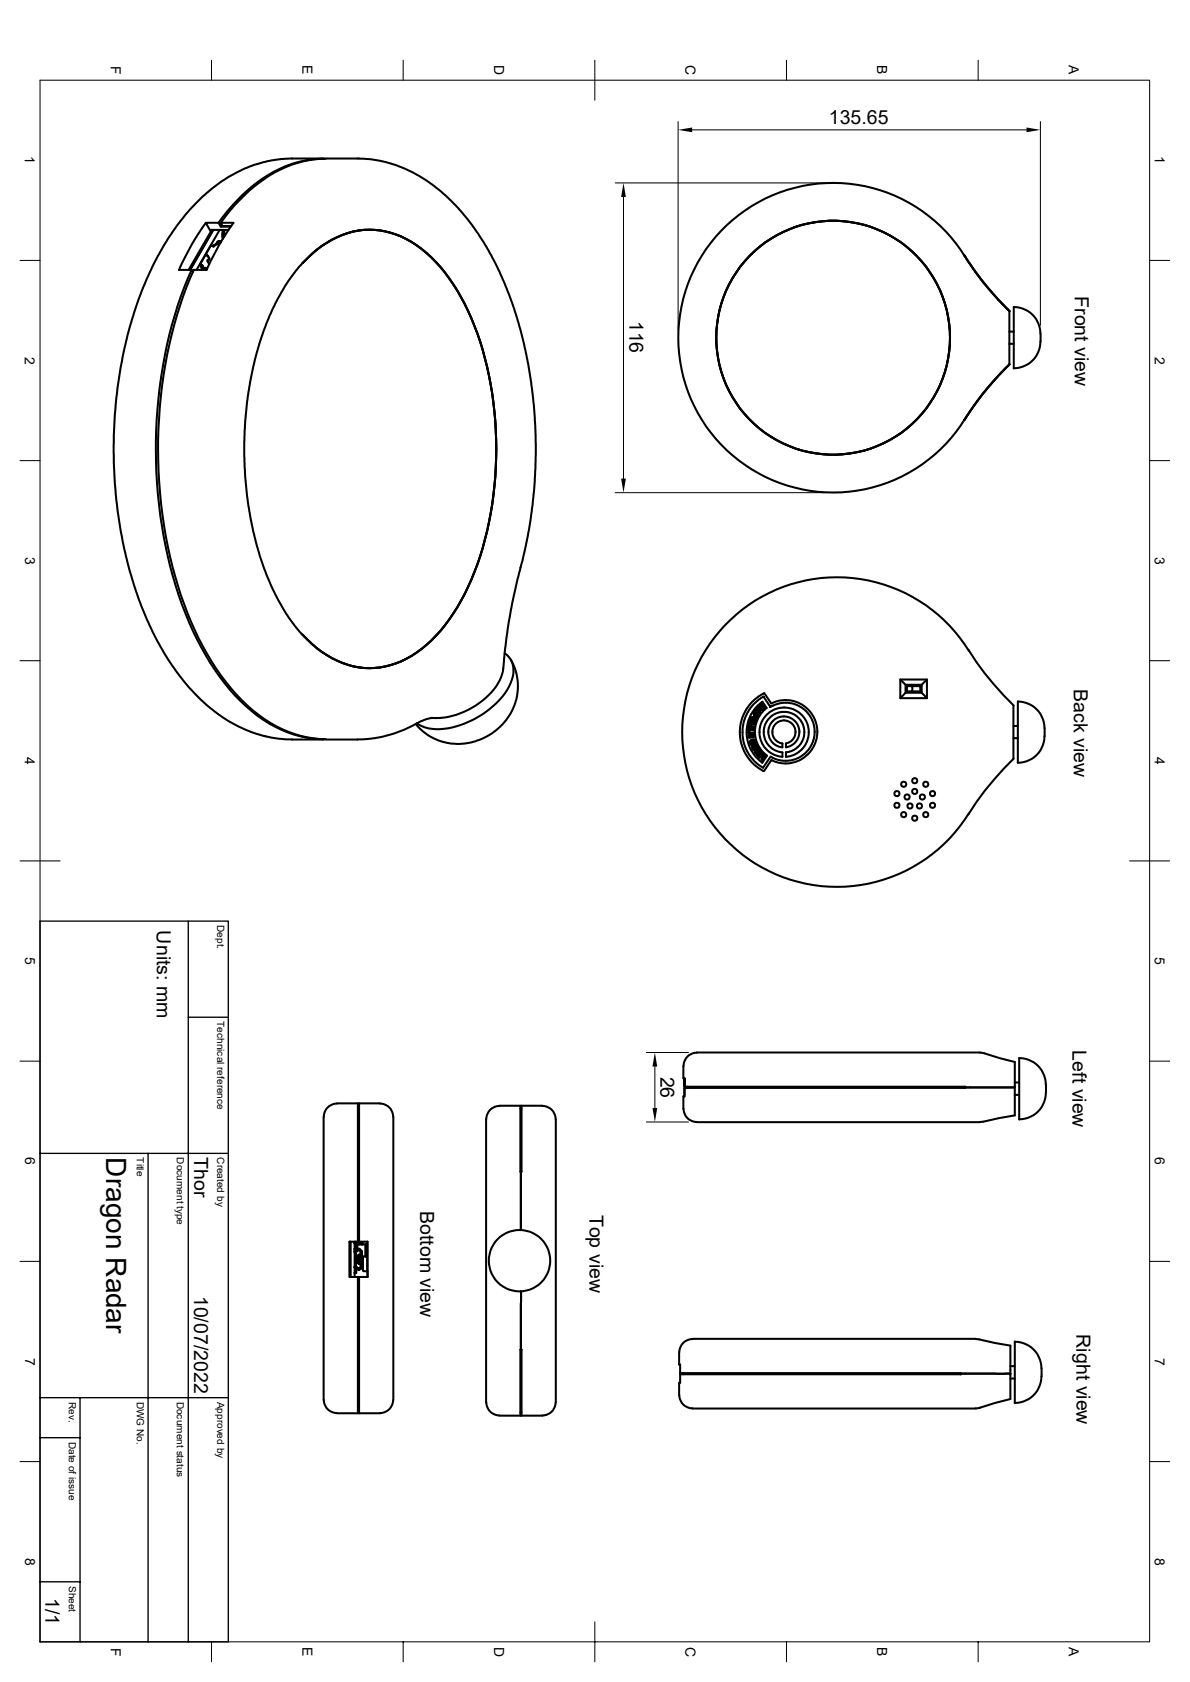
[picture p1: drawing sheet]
<svg xmlns="http://www.w3.org/2000/svg" width="297mm" height="420mm" viewBox="0 0 297 420" stroke-linecap="round" stroke-linejoin="round" font-family="sans-serif">
<g fill="none" stroke="#000" stroke-width=".51">
<path d="M80.8 39.6h-8.5l-2.7 .2a35.6 35.6 0 0 0-22.3 12.6 75.7 75.7 0 0 0-15.6 32.1 115.8 115.8 0 0 0 3.5 66.7 61.9 61.9 0 0 0 16.9 25.2 31.9 31.9 0 0 0 20.8 8.3h7.9M81 39.6a28.3 28.3 0 0 0-19.3 8l-3.7 3.7-3.5 4.4M81.3 39.6a30.2 30.2 0 0 0-21.6 10.4l-2.4 2.7-2.2 3M81.3 39.6h8.7a33.9 33.9 0 0 1 23.4 11.4l3.4 3.9 3.9 5.6 3.4 6.1 2.3 5.4 2.4 6.7 2.1 7.4 1 5.3 1.2 8 .5 7 .1 7.1-.2 6.6-.6 6-1.6 10-2.1 8.6-1.7 7.7-1.5 10.4a26.9 26.9 0 0 1-.9 6.3 18.6 18.6 0 0 1-12.2 9.6l-3.3 .6M51.4 55.7a63 63 0 0 0-6.7 11.7h3.1l.3 .5M52.6 57.8l-5.5 9.6M53.2 57.4l-5.7 10 5.5-9.6M54.8 57.4l-5.7 10M55.4 56.2l-.3 .4M55.6 57.4l-.1 1.1 .1 1.1M55.9 57.9l.1 1.1M56.1 57.4l-.2 .5v1.2"/>
<path d="M57.5 56.6h-2.4l-.6-1h-3.1l1.2 2.2h.4l-.3-.4h4.3M58.3 55.7a63 63 0 0 0-6.7 11.7h-3.3a115.9 115.9 0 0 0-7.4 63.8 91 91 0 0 0 13.2 36 40.3 40.3 0 0 0 18 15.6 25.6 25.6 0 0 0 9.2 1.8M58.3 55.6h-3.3l.5 .8h2.2M47.8 67.4a111.1 111.1 0 0 0-8.9 48 106.5 106.5 0 0 0 10.3 44.4 49.8 49.8 0 0 0 18 20.9 27 27 0 0 0 13.8 3.9M50 66.1l.1 .1M50 65.8v.2M50.1 66.3h.1M50.2 66l.1 .1M50.2 66.3v.4l.3 .4M50.2 66.3h.3M50.3 66.1l.2 .2M50.4 67l-.2 .4"/>
<path d="M50.5 67.1l.1 .2M50.5 67.1l.1 .3M50.5 66.3l.2 .6M50.6 66.9l.1 .4M50.7 66.9h.1M50.7 67.3h.1M50.8 67.3h.2M50.8 66.9h.6h-.6M51 67.3h.4M51.2 63.8l-1.1 2 .1 .2M51.4 66.9l.2 .1M51.4 67.3h.2"/>
<path d="M51.5 63.4l.2 .4M51.5 63.8h-.2M51.6 67l-.2 .3M51.6 63.7l.1 .1M51.7 63.8l.2 .2M51.7 67h-.1M51.8 65.2l.4 .7M51.9 64l.3 .7-.3 .2M51.9 64.9v.3M51.9 64l.3 .5M52.9 61.4h-.3l-1.2 2.2M52.9 61.3l.4 .3 .1-.1"/>
<path d="M54.2 61l-.8 .4M54.3 60.3l.1 .2-.1-.2-.3 .6M54.4 60.6v.3M54.4 60.7l-1.3 .7M54.5 60.9l-.2 .1M54.8 60.2l.2 .3M55 60.6h.1M55 60.5v.1M55.1 60.2l-.6 .1-.1 .3M55.1 60.3l.1 .1M240.7 63.8a78.6 78.6 0 0 0 11.2 13.9l-2.7-2.8-3.7-4.2-2-2.7zM240.8 64.1a38.6 38.6 0 0 0-58-9.1 38.6 38.6 0 0 0 0 58.7 38.6 38.6 0 0 0 58-9.1"/>
<path d="M251.9 77.7h.1M251.9 77.7v13.3M253 76.7a6.8 6.8 0 0 1 6.7 7.6 6.9 6.9 0 0 1-6.7 7.7zM251.9 91a75.8 75.8 0 0 0-11.2 13.9l4.8-6.9zM251.9 82.8h1.1M251.9 85.9h1.1M251.9 91h.1M75.5 158.5a22.7 22.7 0 0 0 18 8.3 23.3 23.3 0 0 0 15.3-8 54.9 54.9 0 0 0 12.2-24.1 90.1 90.1 0 0 0-2.6-53.3 45.3 45.3 0 0 0-13.2-19.3 19.8 19.8 0 0 0-24.9-.7l-2.4 2-2.6 2.5-2.7 3.3-2.4 3.9-2.9 5.8-2.6 6.9-1.5 6-1.4 7.1-.8 8.8v8.8l.7 7.5 .7 4.7 1.7 7.4 1.9 6.1 2.8 6.5 3.3 5.6 3.4 4.2M107.9 179.3l-1.4 .2-2.1 1a31.3 31.3 0 0 1-15.2 4.2h-7.9M108.8 179.3h.8M109.6 179.3h-1.9h1.1M125.9 163.1a5.6 5.6 0 0 1 1.6 7.4 21.3 21.3 0 0 1-12.5 10.5 12.4 12.4 0 0 1-11-.4"/>
<path d="M127.5 164.7a14 14 0 0 1-7.4 19.9l-3.2 .9a13.6 13.6 0 0 1-13.1-4.7M187.7 175.3l1.7-1.4 1.4-.8 1.7 2.5a7.9 7.9 0 0 1 11.5 7.1 7.9 7.9 0 0 1-11.5 7.1l-1.8 2.8-1.4-.8-2.1-1.9-1.1-1.6-.9-2-.5-2.9 .2-2.8 .4-1.6 .8-1.5zM188 175.9l1.9-1.6a.61 .61 0 0 1 .7-.2 .61 .61 0 0 1 .5 .6l1.2 1.8 .7-.4a7.2 7.2 0 0 1 10.3 6.7 7.2 7.2 0 0 1-10.4 6.4l-.6-.3-1.8 2.8-1.7-1.2-1.2-1.2-.8-1.2-.8-1.6-.7-2.8 .2-2.9 1-2.7zM188.1 177.8l1.2 .7-.4 .7-.3 .2v.7l-.2 .3-.4 .1 .1-.5h.3l-.1-.3-.5 .6h-.3l-.3-.3 .1-.4a.51 .51 0 0 1 .7-.5l-.2 .4-.3 .1a.21 .21 0 0 0 .3 .3 .21 .21 0 0 0 .1-.3l.4-.3-.1-.5 .2-.3-.4-.3zM188.6 178.6l.3 .2-.2 .2-.2-.1zM188.8 176.4l1.5-1.2 1 1.6-.1 .1a7.5 7.5 0 0 0 .2 11.8l-1.2 1.8a9.4 9.4 0 0 1-1.4-14.1zM189.1 176.5l.7 1.3-.3 .4-1.3-.4 .7-.7-.1-.2zM189.1 177.3l.3 .5-.5-.2zM189.5 176.1l.4-.2 .5 .1a.71 .71 0 0 1 .3 .9 .71 .71 0 0 1-1 .3l.3-.2a.3 .3 0 0 0 .4-.3 .3 .3 0 0 0-.3-.3 .26 .26 0 0 0-.4-.1 .26 .26 0 0 0 0 .4l-.3 .2-.1-.3zM191.6 178.3l1.9-1.2 2.4-.4 2.3 .5 1.3 .8 .8 .7 .6 .8 .6 1.3 .3 1.4v1.2l-.4 1.9-1.4 1.9-2 1.4-1.8 .4v-1.2l1.2-.2 .8-.4 1.6-1.4 .7-1.4 .2-1.1-.1-1.8-.9-1.8-1.5-1.3-2-.6-1.8 .1-1.2 .5-.8 .5-1.2 1.5-.6 1.9 .2 1.7 .6 1.5 1.6 1.7 2.3 .7v1.1l-2-.5-2-1.3-1.3-2.1-.3-1.1-.1-1.8 .7-2.3zM224.7 169.7h6.7v4.6h-6.7zM224.7 169.7l1.3 1.3h4l1.4-1.3"/>
<path d="M226 171v2M226.4 171.3h1.3v1.3h-1.3zM227.7 171.3h2v1.3h-2M230 173h-4l-1.3 1.3M230 173l1.4 1.3M230 171v2M241.7 162.3a78.6 78.6 0 0 0 11.2 13.8v13.4a75.8 75.8 0 0 0-11.2 13.8M241.8 162.5a38.7 38.7 0 0 0-58-9.1 38.7 38.7 0 0 0 0 58.8 38.7 38.7 0 0 0 58-9.1M186.8 183l1.3-.1 .1 1.2h-.3v-.7h-.2v.7h-.2l-.1-.7-.3 .1 .1 .7h-.3zM187.1 180.5l.5-.1 .8 .2-.1 .4-.8-.2a.24 .24 0 0 0-.3 .2 .24 .24 0 0 0 .2 .3l.8 .1-.1 .9h-1v.7l-.4-.1 .1-1.1 1.2 .1-.7-.2a.77 .77 0 0 1-.2-1.2zM187.2 185l.2-.2a.71 .71 0 0 1 1 .1 .71 .71 0 0 1-.1 1l-.1-.4a.31 .31 0 0 0-.2-.4 .31 .31 0 0 0-.4 .2 .31 .31 0 0 0 .3 .4v.4a.72 .72 0 0 1-.7-1.1zM188.3 187.8l1.1-.9 .5 .6a.41 .41 0 0 1 0 .6 .41 .41 0 0 1-.5 .1l-.2 .7-.3-.4 .2-.6-.5 .3z"/>
<path d="M189.2 187.6l.2-.1 .3 .2-.3 .2zM190.2 187.9l.6 .6a.44 .44 0 0 1-.1 .6 .44 .44 0 0 1-.6 0l-.2-.2-.3 .4-.3-.3zM190.2 189.4l.3 .2-.2 .3-.3-.2zM190.3 188.4l.2 .2-.1 .2-.3-.1zM192.7 180.2l.8-.7 1.1-.5 1-.1 1.1 .1 1 .5 .8 .6 .7 1.2 .2 .8a3.9 3.9 0 0 1-3.2 4.5v-1l.4-.1a2.89 2.89 0 0 0 1.3-4.6 2.89 2.89 0 0 0-4.8 .5 2.89 2.89 0 0 0 2.2 4.2v1a3.9 3.9 0 0 1-2.6-6.4zM252.9 181.3h1.1M252.9 184.3h1.1M260.7 181.8a6.6 6.6 0 0 0-6.7-6.6v15.2a6.5 6.5 0 0 0 6.7-6.6M260.7 181.8v2M80.8 278.8v70.7M84.1 275.5a3.3 3.3 0 0 0-3.3 3.3M84.1 275.5h5.2v34.5"/>
<path d="M89.3 276.3h.3M94.8 275.5h-5.2v34.5M94.8 275.5a3.7 3.7 0 0 1 3.4 4.7v67.3a5.3 5.3 0 0 1-1.4 4.7l-1 .5-1 .1M121.3 279.4v70.7M124.7 276.1h5.2v16.5h.3v-16.5h5.2M124.7 276.1a3.3 3.3 0 0 0-3.3 3.3M129.9 276.9h.3M135.4 276.1a3.7 3.7 0 0 1 3.3 4.7v67.3a5.3 5.3 0 0 1-1.4 4.7l-.9 .5-1 .1M170.6 266.1v3.1h.3M170.6 276.9a3.3 3.3 0 0 0 3.3 3.3M170.8 269.2l.1 2.2zM170.9 271.7l-.1 2.1"/>
<path d="M170.9 271.7v2.1h-.3v3.1M170.9 271.4h70v.3h-70M171.5 271.4v.3M171.6 271.4v.3M240.8 271.4v.1h12.5M240.9 271.5h12.4M245.7 263l-1.1-.2h-68.7a5.3 5.3 0 0 0-4.7 1.4l-.4 .9-.2 1M245.7 263l7.6 2.2v6.3M253.3 270.3h1.1M253.3 273.4h1.1M253.3 271.5v7l-7.9 1.6M261 270.8a6.6 6.6 0 0 0-6.6-6.6v15.3"/>
<path d="M261 272.8a6.6 6.6 0 0 1-6.6 6.7M261.1 270.8v2M130 292.6v14.5zM173.9 280.2h70.7M245.4 280.1l-.8 .1M87.5 310v8.9M88.5 310.3h.1M88.5 310.5h.4M88.5 310.4l.4 .1zM88.5 310.5h.4v1.1M88.5 316.2l.1 .2M88.5 316.3h.1"/>
<path d="M88.5 316.5h.1M88.5 311.9h.2M88.5 312.4h.1M88.5 310v8.9M88.6 314.4v.1M88.6 312.4v.1M88.6 314.5h.1M88.6 314.5h.3h-.2M88.6 312.8v1.5M88.6 314.6v1.5M88.6 312.5l-.1 .1M88.6 316.1l.1 .1"/>
<path d="M88.6 314.3l.1 .2M88.7 310v.3h.1M88.7 312.7h.2v3.5h-.3M88.7 314.5l-.1 .1M88.7 312.7h-.1M88.7 312.7l-.1 .1M88.9 310v.3M88.9 311.6l-.1 .3 .1-.3M88.9 316.6v1M88.9 317.6v.2h-.4M88.9 316.6l-.1 .5-.2-.1 .1-.8 .7 .7M88.9 310.8l2.3-.1v3h-.9"/>
<path d="M88.9 310.1h1.4M88.9 316.7h.1M88.9 316.3l.3 .4M88.9 310.4h.8h-.8M88.9 311.7v.5M88.9 317.7l-.4 .1M88.9 311.6v.7v-.2M88.9 316.7v.9M88.9 311v.2M88.9 316.2v.1M88.9 310.5h.1M88.9 316.6v.1"/>
<path d="M88.9 311.2h.1M88.9 312.3h.1M88.9 312.6v.1M89 312.5h.1M89 316.4h.1M89 310.4h.1M89.1 310.6h-.2v1M89.1 310.7l.1 1.3M89.1 312l-.5 .7v-.8l.2-.1 .1 .5M89.2 312.3l-.3 .3M89.3 316.7h.1M89.3 318.9h-2.1v-8.9h4.5v8.9"/>
<path d="M89.3 318.9h2.4M89.3 318.9v34h-5.2M89.4 312.2l-.1 .1M89.4 316.7h.4M89.4 312l-.3 .1M89.4 316.7l.1 .4 .2-.1M89.4 316.9l.2 .1 .1-.1M89.4 312l.1-.1 .2 .1M89.4 312.2h.4M89.5 314.7v.3M89.5 313.5v.2M89.5 315h.1"/>
<path d="M89.5 313.7h.1M89.5 315.2h.1M89.5 314.3v.3M89.5 315.2v.2v-.2M89.5 314.3v.2v-.1M89.5 314.1h.1M89.5 313.6h.1M89.5 313.6v.3M89.5 314.1v.2M89.5 314.5v.3M89.5 315v.2M89.5 313.5v-.2l.3 .1-.1 2.2"/>
<path d="M89.5 315.4l.1 .2M89.5 313.9v.3M89.5 315.2v.2M89.5 314.8v.2M89.5 313.9v.2M89.5 313.5v.1M89.6 315.6h.1M89.6 318.9v34h5.2M89.7 310.7h.1M89.7 311.9h-.3v.3h.4M89.7 316.9h.1M89.7 312h.1"/>
<path d="M89.7 311.9v.3M89.7 316.7v.3M89.8 316.7h.1M89.8 312.2h.1M89.8 312l.2 .1 .2 .4M89.8 312.2l.1 .1M89.8 314.8h.2M89.8 314.1h.2M89.9 316.6l-.1 .1M90.2 316.4l-.2 .4-.2 .1M90.2 312.5v3.9M90.3 310.2l.2 .1 .1 .4"/>
<path d="M90.3 310.7v-.2l-.3-.1h.3l.1 .3M90.3 316.6l.4 .8h1v1.5M90.3 312.5l-.3-.2v4.3l.3-.2M90.3 312.5l.1 4.2M90.4 315.6v.2M90.4 316.1v.3M90.4 316.1h.2M90.6 313.7v2.4M90.6 315.8h-.2v.3M90.6 316.1v1.1M90.6 317.2l.1 .2M91.3 310.6h.2v3.2l-.3-.1"/>
<path d="M91.3 310.7l-.1 .1M91.6 312.3l.1 .1M91.7 310v7.4M91.7 316l-.1 .1M130 322.5v14.5zM80.8 349.5a3.3 3.3 0 0 0 3.3 3.3M89.3 352.1h.3M121.4 350.1a3.3 3.3 0 0 0 3.3 3.3M129.9 352.7h.3M135.4 353.5h-5.2v-16.5h-.3v16.5h-5.2M170.5 342.9v.3M172.8 351.7h70.7"/>
<path d="M239.7 343.2v-.2h12.5h-12.4v.2h-70v2.1h-.3v3.1a3.4 3.4 0 0 0 3.3 3.3M239.8 343v-.1h-70v-2.2h-.3v-3a3.7 3.7 0 0 1 4.7-3.4h69.3l8.7 1.7v13.3l-7.9 2.3-.8 .1M252.2 341.1h1.1M252.2 344.2h1.1M253.3 350.3a7.2 7.2 0 0 0 6.6-8.6 6.6 6.6 0 0 0-6.6-6.6v15.3"/>
<circle cx="207.9" cy="84.3" r="29.2"/>
<circle cx="208" cy="84.3" r="29.2"/>
<circle cx="188.4" cy="186.6" r=".36"/>
<circle cx="188.5" cy="186.6" r=".72"/>
<circle cx="223.8" cy="198.2" r=".65"/>
<circle cx="225.5" cy="195.8" r=".65"/>
<circle cx="226.4" cy="199" r=".65"/>
<circle cx="228.3" cy="197.6" r=".65"/>
<circle cx="228.3" cy="195" r=".65"/>
<circle cx="230.2" cy="199" r=".65"/>
<circle cx="231" cy="195.8" r=".65"/>
<circle cx="232.7" cy="198.2" r=".65"/>
<circle cx="223.8" cy="201.1" r=".65"/>
<circle cx="225.5" cy="203.4" r=".65"/>
<circle cx="227.1" cy="201.3" r=".65"/>
<circle cx="228.3" cy="204.3" r=".65"/>
<circle cx="229.5" cy="201.3" r=".65"/>
<circle cx="231" cy="203.4" r=".65"/>
<circle cx="232.7" cy="201.1" r=".65"/>
<circle cx="129.7" cy="314.8" r="7.7"/>
</g>
<g fill="#000">
<circle cx="50.8" cy="66.9" r=".25"/>
<circle cx="54.5" cy="60.9" r=".25"/>
<circle cx="89.4" cy="316.9" r=".25"/>
<circle cx="89.4" cy="312" r=".25"/>
<circle cx="89.4" cy="312.2" r=".25"/>
<circle cx="89.4" cy="316.7" r=".25"/>
<circle cx="90.3" cy="310.7" r=".25"/>
</g>
<g fill="none" stroke="#000" stroke-width=".25">
<path d="M52.8 15v5M100.6 15v5M148.5 15v10M196.3 15v5M244.1 15v5M10 20h276.9v390h-276.9zM169.2 30.4v51.9M172.8 32.4h83.4M259.7 30.4v50.8M153.5 45.7h52.3M155.6 49.2v70.3M5 65h5"/>
<path d="M286.9 65h5M5 115h5M286.9 115h5M153.5 123h52.3M5 165h5M286.9 165h5M5 215h10M281.9 215h10M5 265h5M161.3 262.8h10.5M163.4 266.3v10.3M286.9 265h5"/>
<path d="M161.3 280.2h10.5M5 315h5M286.9 315h5M5 365h5M286.9 365h5M52.8 410v5M100.6 410v5M148.5 405v10M196.3 410v5M244.1 410v5"/>
</g>
<path d="M10 230h47v180h-47zM47 230v180M47 254h10M10 288h47M37 288v122M10 359h10M10 349h47M20 349v61M10 395h10" fill="none" stroke="#000" stroke-width=".34"/>
<path d="M169.2 32.4l3.6-.6v1.2zM256.2 31.8l3.5 .6-3.5 .6zM155.6 45.7l.6 3.5h-1.2zM155 119.5h1.2l-.6 3.5zM163.4 262.8l.6 3.5h-1.1zM162.9 276.6h1.1l-.6 3.6z" fill="#000"/>
<text font-size="7" x="26.5" y="289" transform="rotate(90 26.5 289)">Dragon Radar</text>
<g font-size="4.9">
<text x="206.8" y="31">135.65</text>
<text x="268.3" y="73.9" transform="rotate(90 268.3 73.9)">Front view</text>
<text x="157.1" y="80.1" transform="rotate(90 157.1 80.1)">116</text>
<text x="268" y="172.1" transform="rotate(90 268 172.1)">Back view</text>
<text x="39.2" y="232.3" transform="rotate(90 39.2 232.3)">Units: mm</text>
<text x="267.7" y="262.3" transform="rotate(90 267.7 262.3)">Left view</text>
<text x="164.9" y="268.8" transform="rotate(90 164.9 268.8)">26</text>
<text x="48.5" y="289" transform="rotate(90 48.5 289)">Thor</text>
<text x="104.9" y="302.3" transform="rotate(90 104.9 302.3)">Bottom view</text>
<text x="147.1" y="303.3" transform="rotate(90 147.1 303.3)">Top view</text>
<text x="48.5" y="323.5" transform="rotate(90 48.5 323.5)">10/07/2022</text>
<text x="268.7" y="333.2" transform="rotate(90 268.7 333.2)">Right view</text>
<text x="11.3" y="399.1" transform="rotate(90 11.3 399.1)">1/1</text>
</g>
<g font-size="3.5">
<text x="27.6" y="16.4" transform="rotate(90 27.6 16.4)">F</text>
<text x="75.5" y="16.3" transform="rotate(90 75.5 16.3)">E</text>
<text x="123.3" y="16.3" transform="rotate(90 123.3 16.3)">D</text>
<text x="171.1" y="16.3" transform="rotate(90 171.1 16.3)">C</text>
<text x="218.9" y="16.3" transform="rotate(90 218.9 16.3)">B</text>
<text x="266.8" y="16.3" transform="rotate(90 266.8 16.3)">A</text>
<text x="6.2" y="39" transform="rotate(90 6.2 39)">1</text>
<text x="288.2" y="39" transform="rotate(90 288.2 39)">1</text>
<text x="6.2" y="89" transform="rotate(90 6.2 89)">2</text>
<text x="288.2" y="89" transform="rotate(90 288.2 89)">2</text>
<text x="6.3" y="139" transform="rotate(90 6.3 139)">3</text>
<text x="288.2" y="139" transform="rotate(90 288.2 139)">3</text>
<text x="6.2" y="189" transform="rotate(90 6.2 189)">4</text>
<text x="288.2" y="189" transform="rotate(90 288.2 189)">4</text>
<text x="6.3" y="239" transform="rotate(90 6.3 239)">5</text>
<text x="288.2" y="239" transform="rotate(90 288.2 239)">5</text>
<text x="6.3" y="289" transform="rotate(90 6.3 289)">6</text>
<text x="288.2" y="289" transform="rotate(90 288.2 289)">6</text>
<text x="6.3" y="339" transform="rotate(90 6.3 339)">7</text>
<text x="288.2" y="339" transform="rotate(90 288.2 339)">7</text>
<text x="6.3" y="389" transform="rotate(90 6.3 389)">8</text>
<text x="288.2" y="389" transform="rotate(90 288.2 389)">8</text>
<text x="27.6" y="411.4" transform="rotate(90 27.6 411.4)">F</text>
<text x="75.5" y="411.3" transform="rotate(90 75.5 411.3)">E</text>
<text x="123.3" y="411.2" transform="rotate(90 123.3 411.2)">D</text>
<text x="171.1" y="411.2" transform="rotate(90 171.1 411.2)">C</text>
<text x="218.9" y="411.3" transform="rotate(90 218.9 411.3)">B</text>
<text x="266.8" y="411.3" transform="rotate(90 266.8 411.3)">A</text>
</g>
<g font-size="2.5">
<text x="54.2" y="231" transform="rotate(90 54.2 231)">Dept.</text>
<text x="54.2" y="255" transform="rotate(90 54.2 255)">Technical reference</text>
<text x="34.2" y="289" transform="rotate(90 34.2 289)">Title</text>
<text x="44.2" y="289" transform="rotate(90 44.2 289)">Document type</text>
<text x="54.2" y="289" transform="rotate(90 54.2 289)">Created by</text>
<text x="17.2" y="350" transform="rotate(90 17.2 350)">Rev.</text>
<text x="34.2" y="350" transform="rotate(90 34.2 350)">DWG No.</text>
<text x="44.2" y="350" transform="rotate(90 44.2 350)">Document status</text>
<text x="54.2" y="350" transform="rotate(90 54.2 350)">Approved by</text>
<text x="17.2" y="360" transform="rotate(90 17.2 360)">Date of issue</text>
<text x="17.2" y="396" transform="rotate(90 17.2 396)">Sheet</text>
</g>
</svg>
